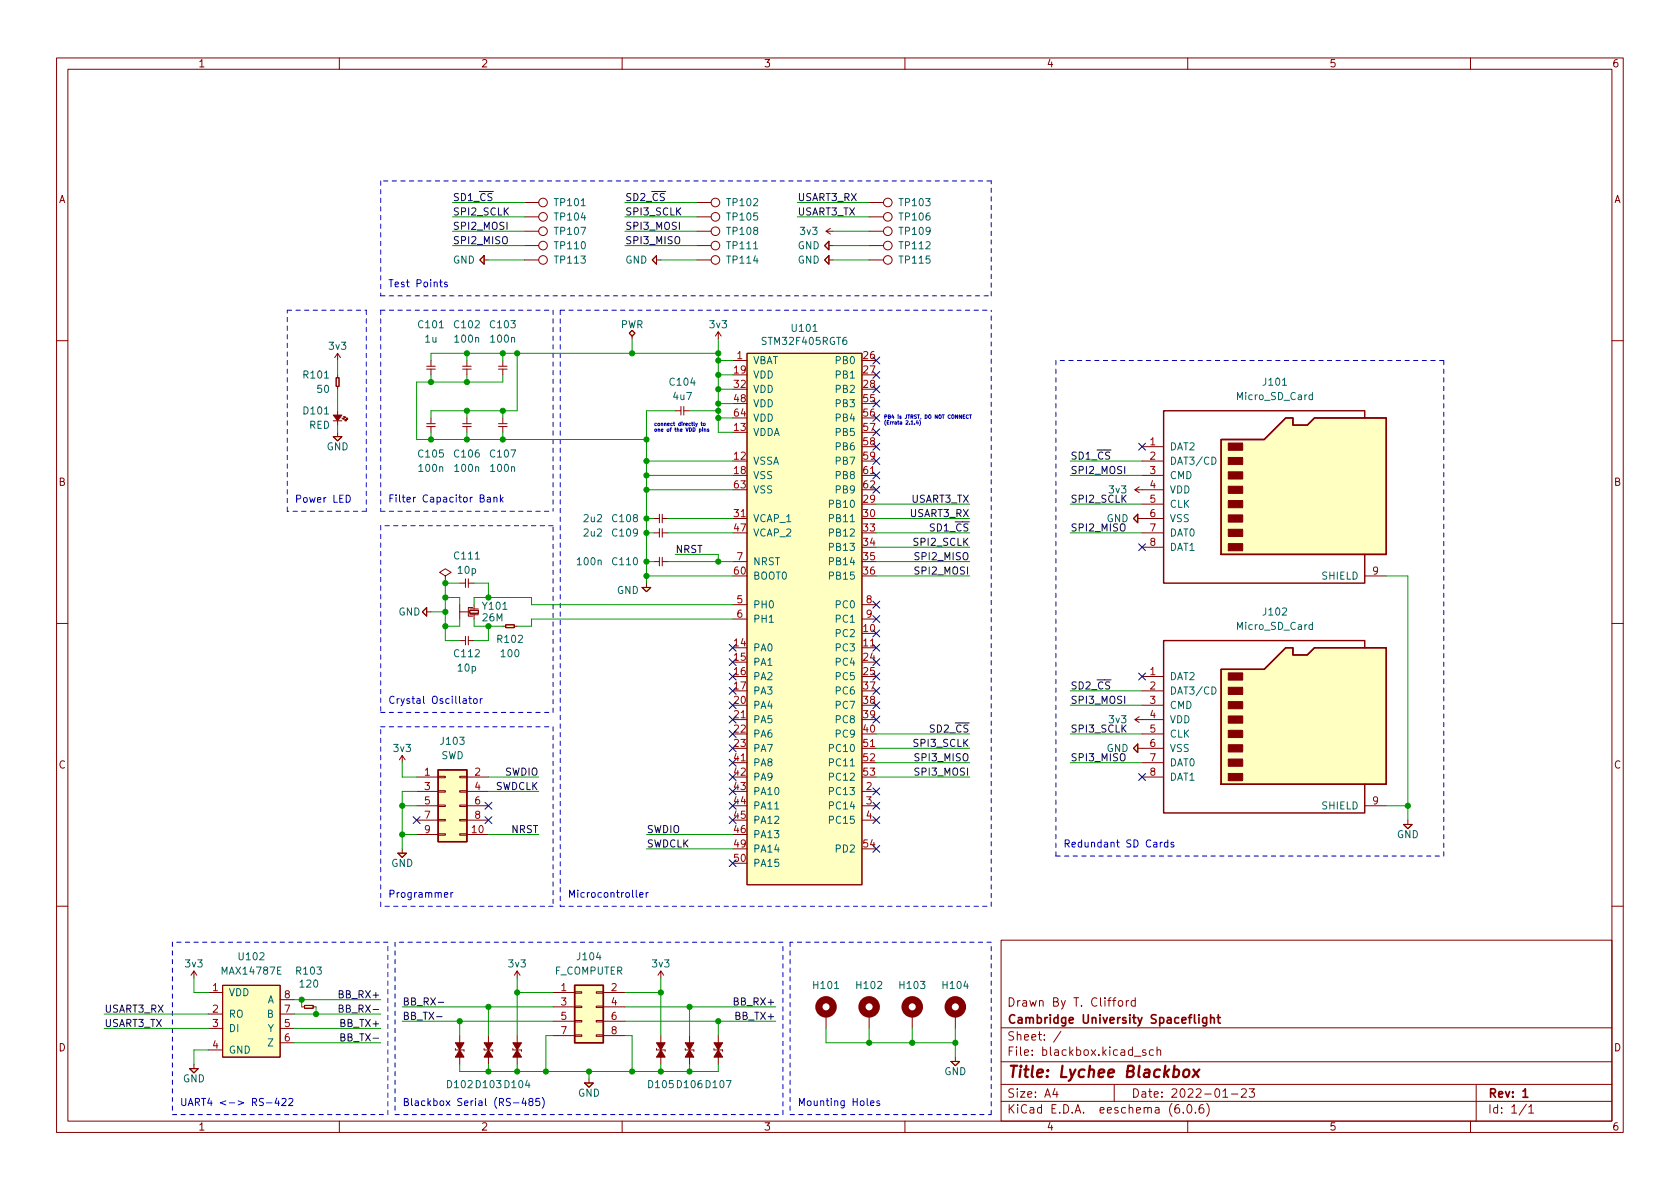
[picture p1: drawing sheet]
<svg xmlns="http://www.w3.org/2000/svg" width="297mm" height="210mm" viewBox="0 0 297 210" stroke-linecap="round" stroke-linejoin="round" font-family="sans-serif">
<g fill="none" stroke="#840000" stroke-width=".18">
<path d="M10 10.2h277v190.1h-277zM12 12.2h273v186.1h-273zM60 10.2v2M110 10.2v2M160 10.2v2M210 10.2v2M260 10.2v2M92.7 35.8h2.5M92.7 38.3h2.5M123.2 35.8h2.5M123.2 38.3h2.5M153.7 35.8h2.5"/>
<path d="M153.7 38.3h2.5M85.6 45.2v1.5l-.8-.7zM85.6 46h.8M92.7 46h2.5M92.7 40.9h2.5M92.7 43.4h2.5M111.3 58.9l.5-.5 .5 .5-.5 .5zM111.8 59.4v.5M116.1 45.2v1.5l-.8-.7zM116.1 46h.7M123.2 46h2.5M123.2 40.9h2.5"/>
<path d="M123.2 43.4h2.5M126.5 59.4l.5-.7v1.2M127 58.7l.5 .7M146.6 45.2v1.5l-.8-.7zM146.6 42.7v1.5l-.8-.8zM146.6 46h.7M146.6 43.4h.7M146.8 40.4l-.8 .5M147.3 40.9h-1.3l.8 .5M153.7 46h2.5M153.7 40.9h2.5M153.7 43.4h2.5"/>
<path d="M10 60.2h2M58.9 77.2h1.6l-.8 .8zM58.9 74.4h1.6M59.2 63.2l.5-.7v1.2M59.4 66.8h.5v1.5h-.5zM59.7 62.5l.5 .7M59.7 66.3v.5M59.7 68.3v.5M59.7 72.6v.8M59.7 74.4v.8M59.7 76.4v.8M60.5 73.9l.2 .3v-.3l.5 .5h-.2l.2-.2v.2"/>
<path d="M60.7 73.7l.3 .2v-.2l.5 .5h-.3l.3-.3v.3M75.4 75.4h1.6M75.4 74.9h1.6M75.4 65.3h1.6M75.4 64.8h1.6M76.2 63.7v1.1M76.2 65.3v1M76.2 73.9v1M76.2 75.4v1M81.8 75.4h1.5M81.8 74.9h1.5M81.8 65.3h1.5"/>
<path d="M81.8 64.8h1.5M82.5 63.7v1.1M82.5 65.3v1M82.5 73.9v1M82.5 75.4v1M88.1 75.4h1.6M88.1 74.9h1.6M88.1 65.3h1.6M88.1 64.8h1.6M88.9 63.7v1.1M88.9 65.3v1M88.9 73.9v1"/>
<path d="M88.9 75.4v1M119.4 72.6h1M120.4 71.9v1.5M120.9 71.9v1.5M120.9 72.6h1M129.5 63.7h2.6M132.1 62.5h20.3v94h-20.3zM201.9 79h3.8M285 60.2h2M115.6 94.2h1M115.6 91.7h1M115.6 99.3h1"/>
<path d="M116.6 90.9v1.6M116.6 93.5v1.5M116.6 98.5v1.6M117.1 90.9v1.6M117.1 93.5v1.5M117.1 98.5v1.6M117.1 94.2h1M117.1 91.7h1M117.1 99.3h1M129.5 91.7h2.6M129.5 99.3h2.6M152.4 84.1h2.5"/>
<path d="M201.2 90.9v1.6l-.8-.8zM201.2 91.7h4.5M201.4 86.1l-.7 .5M201.9 94.2h3.8M201.9 84.1h3.8M201.9 81.5h3.8M201.9 89.1h3.8M201.9 96.8h3.8M205.7 86.6h-5l.7 .5M10 110.2h2M75.4 107.4v1.6l-.7-.8zM75.4 108.2h.8"/>
<path d="M78.7 101.8l1.1-.6-1.1-.6-1 .6 1 .6v1.3M78.7 103.1h.1M81.3 108.2h1.5M81.3 106.9v2.6M81.3 103.1h1M81.3 113.3h1M82.3 102.4v1.5M82.3 112.5v1.5M82.8 102.4v1.5M82.8 112.5v1.5M82.8 103.1h1M82.8 113.3h1"/>
<path d="M83.1 107.9h1.5v.6h-1.5zM83.1 107.7h1.5M83.1 108.7h1.5M83.6 107.4h-.8v1.6h.8M83.8 106.9v.8M83.8 108.7v.8M88.9 110.7h.5M89.4 110.5h1.5v.5h-1.5zM90.9 110.7h.5M113.5 103.9h1.6l-.8 .7zM114.3 103.1v.8M129.5 106.9h2.6"/>
<path d="M129.5 109.5h2.6M152.4 114.5h2.5M152.4 106.9h2.5M152.4 109.5h2.5M201.9 119.6h3.8M241.3 101.8h3.8M285 110.2h2M70.6 134.4l.5-.8v1.3M71.1 133.6l.5 .8M73.7 137.4h3.8M73.7 139.9h3.8M77.5 139.8h1.2v.3h-1.2z"/>
<path d="M77.5 137.3h1.2v.2h-1.2zM81.3 139.8h1.2v.3h-1.2zM81.3 137.3h1.2v.2h-1.2zM82.5 137.4h3.9M82.5 139.9h3.9M129.5 127.2h2.6M129.5 134.9h2.6M152.4 139.9h2.5M152.4 132.3h2.5M201.2 131.6v1.5l-.8-.8zM201.2 132.3h4.5M201.4 126.7l-.7 .5"/>
<path d="M201.9 137.4h3.8M201.9 134.9h3.8M201.9 122.2h3.8M201.9 124.7h3.8M201.9 129.8h3.8M205.7 127.2h-5l.7 .6M70.4 150.9h1.5l-.8 .7zM71.1 150.1v.8M73.7 147.6h3.8M73.7 142.5h3.8M73.7 145h3.8M77.5 147.4h1.2v.3h-1.2z"/>
<path d="M77.5 144.9h1.2v.3h-1.2zM77.5 142.4h1.2v.2h-1.2zM81.3 147.4h1.2v.3h-1.2zM81.3 144.9h1.2v.3h-1.2zM81.3 142.4h1.2v.2h-1.2zM82.5 147.6h3.9M82.5 142.5h3.9M82.5 145h3.9M152.4 142.5h2.5M152.4 145h2.5M241.3 142.5h3.8M248.2 145.8h1.5l-.8 .8z"/>
<path d="M248.9 145v.8M10 160.2h2M33.8 172.5l.5-.8v1.3M34.3 171.7l.5 .8M36.8 175.5h2.6M36.8 179.3h2.6M39.4 174.2h10.1v12.7h-10.1zM49.5 179.3h2.6M49.5 176.8h2.6M53.3 178h.5M53.8 177.8h1.6v.5h-1.6zM55.4 178h.5"/>
<path d="M90.9 172.5l.5-.8v1.3M91.4 171.7l.5 .8M97.8 175.5h3.8M97.8 178h3.8M101.6 177.9h1.3v.3h-1.3zM101.6 175.4h1.3v.2h-1.3zM105.4 177.9h1.3v.3h-1.3zM105.4 175.4h1.3v.2h-1.3zM106.7 175.5h3.8M106.7 178h3.8M116.3 172.5l.5-.8v1.3M116.8 171.7l.5 .8"/>
<path d="M146 179.3v2.6M153.7 179.3v2.6M161.3 179.3v2.6M168.9 179.3v2.6M177 166.3h108v32h-108zM197.9 177l.3-.1 .3 .3v.4l-.3 .3h-.3l-.2-.3v-.4zM199.1 176.9v1M199.6 176.9l-.3 .1-.2 .2M200.7 177l-.4-.1-.3 .3v.4l.1 .3h.6M200.7 176.4v1.5M285 160.2h2M33.5 189h1.6l-.8 .7z"/>
<path d="M34.3 188.2v.8M36.8 185.7h2.6M36.8 181.9h2.6M49.5 181.9h2.6M49.5 184.4h2.6M60 198.3v2M80.5 185.4v.3h1.5v.2M81.3 183.1v1.3M81.3 186.9v1.3M85.6 185.4v.3h1.5v.2M86.4 183.1v1.3M86.4 186.9v1.3"/>
<path d="M90.7 185.4v.3h1.5v.2M91.4 183.1v1.3M91.4 186.9v1.3M97.8 180.6h3.8M97.8 183.1h3.8M101.6 183h1.3v.3h-1.3zM101.6 180.5h1.3v.2h-1.3zM103.4 191.5h1.5l-.8 .8zM104.1 190.7v.8M105.4 183h1.3v.3h-1.3zM105.4 180.5h1.3v.2h-1.3zM106.7 180.6h3.8"/>
<path d="M106.7 183.1h3.8M110 198.3v2M116.1 185.4v.3h1.5v.2M116.8 183.1v1.3M116.8 186.9v1.3M121.2 185.4v.3h1.5v.2M121.9 183.1v1.3M121.9 186.9v1.3M126.2 185.4v.3h1.6v.2M127 183.1v1.3M127 186.9v1.3M160 198.3v2"/>
<path d="M168.1 187.7h1.6l-.8 .8zM168.9 186.9v.8M177 194.8h108M177 191.8h108M177 187.8h108M177 181.8h108M186.5 192.5l-.4 1h1M186.9 193v1M187.6 182.4l-1.3 1.9M197 191.8v3M200.6 186.8h1.1M202.6 185.7l-.4-.1-.2 .2 .1 .3 .5 .1v.4h-.6"/>
<path d="M203.9 185.7l-.4-.1-.3 .3v.4l.2 .3h.5M204.6 185.8l.2-.2 .3 .1 .1 .9M204.6 185.1v1.5M208.4 195.3a.59 .59 0 0 0-.7 .7v.5l.2 .3h.4l.2-.1 .1-.5-.2-.2-.4-.1-.3 .3M209.2 196.7v.1M210 198.3v2M210.1 195.4l.1-.1a.81 .81 0 0 1 .6 .7 .81 .81 0 0 1-.3 .8h-.1a.81 .81 0 0 1-.6-.6 .81 .81 0 0 1 .3-.8zM211.4 196.7v.1M212.7 195.3a.59 .59 0 0 0-.7 .7v.5l.1 .3h.5l.2-.1 .1-.5-.2-.2-.4-.1-.3 .3M213.4 195.1a1.72 1.72 0 0 1 0 2.3M216.2 194h.9M217.7 193.5h1.2"/>
<path d="M219.5 192.7l.6-.2 .2 .2 .1 .3-1 1h1M220.9 192.5h.9l-.5 .6 .4 .1v.7l-.2 .1h-.4l-.2-.1M260 198.3v2M261 191.8v6.5M269.9 195.3l-1.3 1.9M270.3 195.8l.4-.5v1.5M270.3 196.8h.9"/>
<circle cx="96" cy="38.3" r=".76"/>
<circle cx="96" cy="35.8" r=".76"/>
<circle cx="126.5" cy="38.3" r=".76"/>
<circle cx="126.5" cy="35.8" r=".76"/>
<circle cx="157" cy="35.8" r=".76"/>
<circle cx="157" cy="38.3" r=".76"/>
<circle cx="96" cy="46" r=".76"/>
<circle cx="96" cy="40.9" r=".76"/>
<circle cx="96" cy="43.4" r=".76"/>
<circle cx="126.5" cy="46" r=".76"/>
<circle cx="126.5" cy="40.9" r=".76"/>
<circle cx="126.5" cy="43.4" r=".76"/>
<circle cx="157" cy="40.9" r=".76"/>
<circle cx="157" cy="43.4" r=".76"/>
<circle cx="157" cy="46" r=".76"/>
</g>
<path d="M213.3 179.9v1.2l-.2 .3h-.4M214.1 179.4v1.5M215.2 179.9h.6M215.4 179.4v1.3l.4 .2M213.3 180l-.4-.1-.3 .3v.4l.2 .3h.5M214.1 180.1l.2-.2 .3 .1 .1 .9M269.3 193l.4-.5v1.5M269.3 194h.8" fill="none" stroke="#840000" stroke-width=".3"/>
<path d="M209.4 189.3a.52 .52 0 0 1 .5-.2 .52 .52 0 0 1 .4 .4l-.1 .6a.55 .55 0 0 1-.5 .4 .55 .55 0 0 1-.5-.4zM211 189.1l.9 1.4M212.1 189.1l-1.3 1.4" fill="none" stroke="#840000" stroke-width=".4"/>
<g fill="#840000" stroke="#840000" stroke-width=".18">
<path d="M91.4 185.7l.8 1.2h-1.5z"/>
<path d="M90.7 184.4h1.5l-.8 1.3z"/>
<path d="M86.4 185.7l.7 1.2h-1.5z"/>
<path d="M85.6 184.4h1.5l-.7 1.3z"/>
<path d="M116.8 185.7l.8 1.2h-1.5z"/>
<path d="M116.1 184.4h1.5l-.8 1.3z"/>
<path d="M121.9 185.7l.8 1.2h-1.5z"/>
<path d="M121.2 184.4h1.5l-.8 1.3z"/>
<path d="M127 185.7l.8 1.2h-1.6z"/>
<path d="M126.2 184.4h1.6l-.8 1.3z"/>
<path d="M81.3 185.7l.7 1.2h-1.5z"/>
<path d="M80.5 184.4h1.5l-.7 1.3z"/>
<path d="M58.9 73.4h1.6l-.8 1z"/>
<path d="M217.2 136.8h2.5v1.2h-2.5z"/>
<path d="M217.2 134.2h2.5v1.3h-2.5z"/>
<path d="M217.2 131.7h2.5v1.3h-2.5z"/>
<path d="M217.2 129.2h2.5v1.2h-2.5z"/>
<path d="M217.2 126.6h2.5v1.3h-2.5z"/>
<path d="M217.2 124.1h2.5v1.2h-2.5z"/>
<path d="M217.2 121.5h2.5v1.3h-2.5z"/>
<path d="M217.2 119h2.5v1.3h-2.5z"/>
<path d="M217.2 96.1h2.5v1.3h-2.5z"/>
<path d="M217.2 93.6h2.5v1.3h-2.5z"/>
<path d="M217.2 91.1h2.5v1.2h-2.5z"/>
<path d="M217.2 88.5h2.5v1.3h-2.5z"/>
<path d="M217.2 86h2.5v1.2h-2.5z"/>
<path d="M217.2 83.4h2.5v1.3h-2.5z"/>
<path d="M217.2 80.9h2.5v1.3h-2.5z"/>
<path d="M217.2 78.4h2.5v1.2h-2.5z"/>
</g>
<g fill="#ffffc2" stroke="#ffffc2" stroke-width=".18">
<path d="M85.6 45.2v1.5l-.8-.7z"/>
<path d="M101.6 174.2h5.1v10.2h-5.1z"/>
<path d="M103.4 191.5h1.5l-.8 .8z"/>
<path d="M53.8 177.8h1.6v.5h-1.6z"/>
<path d="M77.5 136.1h5v12.7h-5z"/>
<path d="M75.4 107.4v1.6l-.7-.8z"/>
<path d="M201.2 131.6v1.5l-.8-.8z"/>
<path d="M33.5 189h1.6l-.8 .7z"/>
<path d="M39.4 174.2h10.1v12.7h-10.1z"/>
<path d="M146.6 45.2v1.5l-.8-.7z"/>
<path d="M146.6 42.7v1.5l-.8-.8z"/>
<path d="M132.1 62.5h20.3v94h-20.3z"/>
<path d="M89.4 110.5h1.5v.5h-1.5z"/>
<path d="M70.4 150.9h1.5l-.8 .7z"/>
<path d="M111.3 58.9l.5-.5 .5 .5-.5 .5z"/>
<path d="M116.1 45.2v1.5l-.8-.7z"/>
<path d="M113.5 103.9h1.6l-.8 .7z"/>
<path d="M168.1 187.7h1.6l-.8 .8z"/>
<path d="M59.4 66.8h.5v1.5h-.5z"/>
<path d="M83.1 107.9h1.5v.6h-1.5z"/>
<path d="M201.2 90.9v1.6l-.8-.8z"/>
<path d="M215.9 118.4h7.6l3.8-3.9h1.3v1.3h2.5l1.3-1.3h12.7v24.2h-29.2z"/>
<path d="M248.2 145.8h1.5l-.8 .8z"/>
<path d="M215.9 77.7h7.6l3.8-3.8h1.3v1.3h2.5l1.3-1.3h12.7v24.1h-29.2z"/>
<path d="M58.9 77.2h1.6l-.8 .8z"/>
</g>
<path d="M215.9 77.7h7.6l3.8-3.8h1.3v1.3h2.5l1.3-1.3h12.7v24.1h-29.2zM241.3 73.9v-1.3h-35.6v30.5h35.6v-5.1M215.9 118.4h7.6l3.8-3.9h1.3v1.3h2.5l1.3-1.3h12.7v24.2h-29.2zM241.3 114.5v-1.2h-35.6v30.5h35.6v-5.1M77.5 136.1h5v12.7h-5zM101.6 174.2h5.1v10.2h-5.1z" fill="none" stroke="#840000" stroke-width=".25"/>
<g fill="none" stroke="#840000" stroke-width="1.3">
<circle cx="146" cy="178" r="1.27"/>
<circle cx="153.7" cy="178" r="1.27"/>
<circle cx="161.3" cy="178" r="1.27"/>
<circle cx="168.9" cy="178" r="1.27"/>
</g>
<path d="M232 69.9l-.3-.1-.3 .3 .2 .5h.4M232 69.4v1.3M214.3 80.8a.64 .64 0 0 1 .7 .7 .64 .64 0 0 1-.7 .6zM232 110.5h-.3l-.3 .2 .2 .6h.4M232 110v1.3M214.3 121.5a.64 .64 0 0 1 .7 .6 .64 .64 0 0 1-.7 .6zM137 143.1h.7" fill="none" stroke="#006464" stroke-width=".18"/>
<path d="M60 178.3h.5l.1-.2v-.3l-.6-.1v1.3h.5l.1-.1 .1-.3-.3-.3M77.2 179.8h1M77.5 177.2h1M60.3 183.4h.5l.1-.2v-.3l-.6-.1v1.3h.5l.1-.1 .1-.3-.3-.3" fill="none" stroke="#0f0f0f" stroke-width=".18"/>
<g fill="none" stroke="#0000c2" stroke-width=".18">
<path d="M77.7 49.9h.5M77.9 49.5v1l.3 .2M79.1 49.9h-.3l-.2 .2v.1l.5 .2v.3h-.5M123 74.8l.1 .5M123.3 74.8l-.3 .7M123.7 75.9l.3 .1-.1 .3h-.2M123.9 74.8h.3M124 74.6v.6l.2 .1M124.2 75.7h.1M124.2 75.9v.4M124.4 74.9l.3 .1-.1 .3-.2-.2zM124.5 75.9h.3v.4"/>
<path d="M124.5 75.9v.4M125.3 75.9l-.2 .1 .2 .1v.2h-.2M161.7 75h.1M162.2 74.4l-.2 .4h.4M162.3 74.6v.4M162.6 74.3l.2 .4-.2 .6M171.2 73.4a.28 .28 0 0 0-.4 .3 .28 .28 0 0 0 .4 .2M171.4 73.4h.4M171.6 73.4v.6M61.2 87.6a.64 .64 0 0 1 .7 .6 .64 .64 0 0 1-.7 .6zM86.2 88h.5v.8M86.7 88.2l-.4 .1-.2 .2 .2 .3 .4-.1"/>
<path d="M87.3 88.1l.2-.2 .3 .1 .1 .8M87.3 87.9v.9M88.5 87.5v1.3M88.6 88.3l.4 .5M89 87.9l-.5 .5M82.9 123.5h.5M83 123.1v1.1l.4 .2M83.8 123.6l.3-.1 .3 .3v.3l-.3 .3-.3-.1-.1-.2zM84.9 123.5v.9M85.3 123.5l-.4 .3M78.6 158.3l.6-.2-.1-.2-.3-.1-.2 .2v.6h.5M79.7 157.8v.9"/>
<path d="M80.1 157.8l-.4 .3M112.5 157.4v1.1l.2 .2M113.1 158.3l.6-.2v-.2l-.4-.1-.2 .2 .1 .6h.5M114.3 157.8v.9M114.6 157.8l-.3 .3M205.5 148.9l-.3 .3M206.5 149l-.4-.1-.2 .3 .1 .5h.5M206.5 148.5v1.3M207.5 149l-.3-.1-.2 .2 .1 .2 .4 .1v.3h-.5M47.1 195h1M48.9 194.2l-.3 .9h.8M49.2 194.7v.8"/>
<path d="M49.8 194.4l.5-.2 .3 .4-.8 .9h.8M51.1 194.4l.4-.2 .3 .4-.8 .9h.8M90.8 195h1M92.6 194.2l-.3 .9h.8M92.9 194.7v.8M93.8 194.8l-.3-.3 .1-.1 .2-.2 .3 .1 .1 .2v.2l-.6 .1-.1 .2v.3l.3 .2h.2l.2-.2v-.4l-.2-.1M95.4 194.2h-.6l-.1 .6 .2-.1 .4 .1 .1 .2v.4l-.2 .1-.5-.1M95.9 194.1a1.46 1.46 0 0 1 0 1.9M153.9 195.1l.6-.1v-.3h-.4l-.2 .1 .1 .6h.5M155.5 194.7h-.3l-.2 .1 .1 .2 .4 .1v.3h-.5"/>
</g>
<g fill="none" stroke="#0000c2" stroke-width=".18" stroke-dasharray=".8 .8">
<path d="M67.3 32v20.3M175.3 32h-108M50.8 54.9h14M64.8 54.9v35.5M67.3 54.9h30.5M67.3 54.9v35.5M67.3 52.3h108M97.8 54.9v35.5M99.1 54.9h76.2M99.1 54.9v105.4M175.3 52.3v-20.3M186.7 63.7v87.7"/>
<path d="M255.3 63.7h-68.6M50.8 90.4v-35.5M64.8 90.4h-14M67.3 90.4h30.5M67.3 93v33M97.8 93h-30.5M67.3 128.5h30.5M67.3 126h30.5M97.8 128.5v31.8M97.8 126v-33M186.7 151.4h68.6M255.3 151.4v-87.7"/>
<path d="M30.5 166.6v30.5M67.3 160.3v-31.8M68.6 166.6h-38.1M69.8 166.6v30.5M97.8 160.3h-30.5M99.1 160.3h76.2M138.4 166.6h-68.6M139.7 166.6v30.5M175.3 166.6h-35.6M175.3 160.3v-105.4M30.5 197.1h38.1M68.6 197.1v-30.5"/>
<path d="M69.8 197.1h68.6M138.4 197.1v-30.5M139.7 197.1h35.6M175.3 197.1v-30.5"/>
</g>
<g fill="none" stroke="#009600" stroke-width=".18">
<path d="M80 38.3h12.7M80 35.8h12.7M110.5 38.3h12.7M110.5 35.8h12.7M141 38.3h12.7M141 35.8h12.7M80 43.4h12.7M80 40.9h12.7M86.4 46h6.3M110.5 43.4h12.7M110.5 40.9h12.7M111.8 59.9v2.6"/>
<path d="M116.8 46h6.4M127 59.9v16.5h2.5M147.3 43.4h6.4M147.3 46h6.4M147.3 40.9h6.4M59.7 63.7v2.6M59.7 68.8v3.8M59.7 75.2v1.2M76.2 66.3v1.3M76.2 76.4v1.3M82.5 62.5v1.2M82.5 66.3v1.3"/>
<path d="M82.5 72.6v1.3M82.5 76.4v1.3M88.9 62.5v1.2M88.9 66.3v1.3h-15.2v10.1h40.6M88.9 72.6v1.3M88.9 76.4v1.3M91.4 62.5v10.1h-15.2v1.3M119.4 72.6h-5.1v30.5M121.9 72.6h5.1M127 62.5h-50.8v1.2M127 73.9h2.5M127 63.7h2.5"/>
<path d="M127 71.4h2.5M127 66.3h2.5M127 68.8h2.5M114.3 94.2h1.3M114.3 84.1h15.2M114.3 91.7h1.3M114.3 81.5h15.2M114.3 99.3h1.3M114.3 86.6h15.2M118.1 94.2h11.4M118.1 91.7h11.4M118.1 99.3h11.4"/>
<path d="M119.4 98h7.6v1.3M154.9 94.2h16.5M154.9 89.1h16.5M154.9 91.7h16.5M154.9 99.3h16.5M154.9 96.8h16.5M189.2 94.2h12.7M189.2 89.1h12.7M189.2 84.1h12.7M189.2 81.5h12.7M76.2 108.2h2.5M78.7 105.7h2.6v1.2"/>
<path d="M81.3 109.5v1.2h-2.6M81.3 103.1h-2.6v10.2h2.6M83.8 103.1h2.6v2.6M83.8 106.9v-1.2h10.2v1.2h35.5M83.8 109.5v1.2h5.1M86.4 110.7v2.6h-2.6M114.3 101.8h15.2M129.5 109.5h-35.5v1.2h-2.6M154.9 101.8h16.5M245.1 101.8h3.8v43.2M71.1 134.9v2.5h2.6M73.7 139.9h-2.6v10.2"/>
<path d="M86.4 139.9h8.8M86.4 137.4h8.8M154.9 134.9h16.5M154.9 129.8h16.5M154.9 132.3h16.5M154.9 137.4h16.5M189.2 134.9h12.7M189.2 129.8h12.7M189.2 122.2h12.7M189.2 124.7h12.7M71.1 142.5h2.6M71.1 147.6h2.6"/>
<path d="M86.4 147.6h8.8M114.3 150.1h15.2M114.3 147.6h15.2M245.1 142.5h3.8M18.4 179.3h18.4M34.3 173v2.5h2.5M52.1 179.3h15.2M52.1 176.8h15.2M53.3 176.8v1.2M55.9 178v1.3M71.1 178h26.7M86.4 178v5.1"/>
<path d="M91.4 175.5h6.4M91.4 173v10.1M110.5 175.5h6.3M110.5 178h26.7M116.8 173v10.1M121.9 178v5.1M18.4 181.9h18.4M36.8 185.7h-2.5v2.5M52.1 181.9h15.2M52.1 184.4h15.2M71.1 180.6h26.7M81.3 180.6v2.5"/>
<path d="M81.3 188.2v1.3h45.7v-1.3M86.4 188.2v1.3M91.4 188.2v1.3M97.8 183.1h-1.3v6.4M104.1 189.5v1.2M110.5 180.6h26.7M110.5 183.1h1.3v6.4M116.8 188.2v1.3M121.9 188.2v1.3M127 180.6v2.5M146 181.9v2.5h22.9M153.7 181.9v2.5"/>
<path d="M161.3 181.9v2.5M168.9 181.9v5"/>
</g>
<g fill="none" stroke="#000084" stroke-width=".18">
<path d="M154.3 78.4l1.2 1.2M154.3 75.8l1.2 1.3M154.3 63.1l1.2 1.3M154.3 73.3l1.2 1.2M154.3 65.7l1.2 1.2M154.3 70.8l1.2 1.2M154.3 68.2l1.2 1.2M155.5 73.3l-1.2 1.2M155.5 78.4l-1.2 1.2M155.5 75.8l-1.2 1.3M155.5 63.1l-1.2 1.3M155.5 65.7l-1.2 1.2"/>
<path d="M155.5 70.8l-1.2 1.2M155.5 68.2l-1.2 1.2M201.3 78.4l1.2 1.2M202.5 78.4l-1.2 1.2M154.3 83.5l1.2 1.2M154.3 86l1.2 1.2M154.3 80.9l1.2 1.2M155.5 83.5l-1.2 1.2M155.5 86l-1.2 1.2M155.5 80.9l-1.2 1.2M201.3 96.2l1.2 1.2M202.5 96.2l-1.2 1.2"/>
<path d="M128.9 113.9l1.2 1.3M128.9 116.5l1.2 1.2M128.9 119l1.2 1.2M130.1 113.9l-1.2 1.3M130.1 116.5l-1.2 1.2M130.1 119l-1.2 1.2M154.3 106.3l1.2 1.2M154.3 108.9l1.2 1.2M154.3 119l1.2 1.2M154.3 116.5l1.2 1.2M154.3 111.4l1.2 1.2M154.3 113.9l1.2 1.3"/>
<path d="M155.5 116.5l-1.2 1.2M155.5 119l-1.2 1.2M155.5 106.3l-1.2 1.2M155.5 108.9l-1.2 1.2M155.5 111.4l-1.2 1.2M155.5 113.9l-1.2 1.3M201.3 119l1.2 1.2M202.5 119l-1.2 1.2M128.9 121.6l1.2 1.2M128.9 131.7l1.2 1.2M128.9 139.3l1.2 1.3M128.9 136.8l1.2 1.2"/>
<path d="M128.9 124.1l1.2 1.2M128.9 126.6l1.2 1.3M128.9 129.2l1.2 1.2M128.9 134.3l1.2 1.2M130.1 131.7l-1.2 1.2M130.1 134.3l-1.2 1.2M130.1 139.3l-1.2 1.3M130.1 121.6l-1.2 1.2M130.1 136.8l-1.2 1.2M130.1 124.1l-1.2 1.2M130.1 126.6l-1.2 1.3M130.1 129.2l-1.2 1.2"/>
<path d="M154.3 124.1l1.2 1.2M154.3 139.3l1.2 1.3M154.3 121.6l1.2 1.2M154.3 126.6l1.2 1.3M155.5 126.6l-1.2 1.3M155.5 124.1l-1.2 1.2M155.5 139.3l-1.2 1.3M155.5 121.6l-1.2 1.2M201.3 136.8l1.2 1.2M202.5 136.8l-1.2 1.2M73.1 144.4l1.2 1.2M74.3 144.4l-1.2 1.2"/>
<path d="M85.8 144.4l1.2 1.2M85.8 141.9l1.2 1.2M87 144.4l-1.2 1.2M87 141.9l-1.2 1.2M128.9 141.9l1.2 1.2M128.9 144.4l1.2 1.2M128.9 152l1.2 1.3M130.1 141.9l-1.2 1.2M130.1 144.4l-1.2 1.2M130.1 152l-1.2 1.3M154.3 149.5l1.2 1.2M154.3 141.9l1.2 1.2"/>
<path d="M154.3 144.4l1.2 1.2M155.5 149.5l-1.2 1.2M155.5 141.9l-1.2 1.2M155.5 144.4l-1.2 1.2"/>
</g>
<g fill="#009600" stroke="#009600" stroke-width=".18">
<circle cx="55.9" cy="179.3" r=".46"/>
<circle cx="71.1" cy="142.5" r=".46"/>
<circle cx="88.9" cy="77.7" r=".46"/>
<circle cx="78.7" cy="105.7" r=".46"/>
<circle cx="78.7" cy="103.1" r=".46"/>
<circle cx="78.7" cy="108.2" r=".46"/>
<circle cx="78.7" cy="110.7" r=".46"/>
<circle cx="86.4" cy="110.7" r=".46"/>
<circle cx="82.5" cy="62.5" r=".46"/>
<circle cx="104.1" cy="189.5" r=".46"/>
<circle cx="111.8" cy="189.5" r=".46"/>
<circle cx="116.8" cy="189.5" r=".46"/>
<circle cx="116.8" cy="175.5" r=".46"/>
<circle cx="96.5" cy="189.5" r=".46"/>
<circle cx="71.1" cy="147.6" r=".46"/>
<circle cx="53.3" cy="176.8" r=".46"/>
<circle cx="86.4" cy="178" r=".46"/>
<circle cx="81.3" cy="180.6" r=".46"/>
<circle cx="91.4" cy="175.5" r=".46"/>
<circle cx="86.4" cy="189.5" r=".46"/>
<circle cx="91.4" cy="189.5" r=".46"/>
<circle cx="76.2" cy="77.7" r=".46"/>
<circle cx="91.4" cy="62.5" r=".46"/>
<circle cx="88.9" cy="72.6" r=".46"/>
<circle cx="88.9" cy="62.5" r=".46"/>
<circle cx="82.5" cy="67.6" r=".46"/>
<circle cx="76.2" cy="67.6" r=".46"/>
<circle cx="86.4" cy="105.7" r=".46"/>
<circle cx="82.5" cy="77.7" r=".46"/>
<circle cx="82.5" cy="72.6" r=".46"/>
<circle cx="121.9" cy="189.5" r=".46"/>
<circle cx="127" cy="180.6" r=".46"/>
<circle cx="121.9" cy="178" r=".46"/>
<circle cx="168.9" cy="184.4" r=".46"/>
<circle cx="161.3" cy="184.4" r=".46"/>
<circle cx="153.7" cy="184.4" r=".46"/>
<circle cx="114.3" cy="77.7" r=".46"/>
<circle cx="127" cy="73.9" r=".46"/>
<circle cx="114.3" cy="94.2" r=".46"/>
<circle cx="114.3" cy="84.1" r=".46"/>
<circle cx="114.3" cy="86.6" r=".46"/>
<circle cx="114.3" cy="91.7" r=".46"/>
<circle cx="114.3" cy="81.5" r=".46"/>
<circle cx="127" cy="72.6" r=".46"/>
<circle cx="114.3" cy="101.8" r=".46"/>
<circle cx="114.3" cy="99.3" r=".46"/>
<circle cx="127" cy="99.3" r=".46"/>
<circle cx="127" cy="71.4" r=".46"/>
<circle cx="111.8" cy="62.5" r=".46"/>
<circle cx="127" cy="62.5" r=".46"/>
<circle cx="127" cy="63.7" r=".46"/>
<circle cx="127" cy="66.3" r=".46"/>
<circle cx="127" cy="68.8" r=".46"/>
<circle cx="248.9" cy="142.5" r=".46"/>
</g>
<text font-size="2.8" fill="#840000" x="178" y="190.6">Title: Lychee Blackbox</text>
<g font-size="2.1" fill="#840000">
<text x="178" y="178">Drawn By T. Clifford</text>
<text x="178" y="184">Sheet: /</text>
<text x="178" y="181">Cambridge University Spaceflight</text>
<text x="178" y="186.7">File: blackbox.kicad_sch</text>
<text x="178" y="196.9">KiCad E.D.A. eeschema (6.0.6)</text>
<text x="178" y="194.1">Size: A4</text>
<text x="200" y="194.1">Date: 2022-01-23</text>
<text x="263" y="194.1">Rev: 1</text>
<text x="263" y="196.9">Id: 1/1</text>
</g>
<g font-size="1.8" fill="#840000">
<text x="35" y="11.9">1</text>
<text x="85" y="11.9">2</text>
<text x="135" y="11.9">3</text>
<text x="185" y="11.9">4</text>
<text x="235" y="11.9">5</text>
<text x="285" y="11.9">6</text>
<text x="10.3" y="35.9">A</text>
<text x="285.3" y="35.9">A</text>
<text x="10.3" y="85.9">B</text>
<text x="285.3" y="85.9">B</text>
<text x="10.3" y="135.9">C</text>
<text x="285.3" y="135.9">C</text>
<text x="10.3" y="185.9">D</text>
<text x="285.3" y="185.9">D</text>
<text x="35" y="199.9">1</text>
<text x="85" y="199.9">2</text>
<text x="135" y="199.9">3</text>
<text x="185" y="199.9">4</text>
<text x="235" y="199.9">5</text>
<text x="285" y="199.9">6</text>
</g>
<g font-size="1.8" fill="#0f0f0f">
<text x="80" y="35.5">SD1_~{CS}</text>
<text x="110.5" y="35.5">SD2_~{CS}</text>
<text x="141" y="35.5">USART3_RX</text>
<text x="80" y="40.6">SPI2_MOSI</text>
<text x="80" y="38.1">SPI2_SCLK</text>
<text x="110.5" y="40.6">SPI3_MOSI</text>
<text x="110.5" y="38.1">SPI3_SCLK</text>
<text x="141" y="38.1">USART3_TX</text>
<text x="80" y="43.2">SPI2_MISO</text>
<text x="110.5" y="43.2">SPI3_MISO</text>
<text x="189.2" y="81.3">SD1_~{CS}</text>
<text x="189.2" y="83.8">SPI2_MOSI</text>
<text x="161.1" y="88.9">USART3_TX</text>
<text x="189.2" y="88.9">SPI2_SCLK</text>
<text x="160.9" y="91.4">USART3_RX</text>
<text x="163.2" y="94">SD1_~{CS}</text>
<text x="189.2" y="94">SPI2_MISO</text>
<text x="119.4" y="97.8">NRST</text>
<text x="161.8" y="96.5">SPI2_SCLK</text>
<text x="162.1" y="99">SPI2_MISO</text>
<text x="162.1" y="101.6">SPI2_MOSI</text>
<text x="189.2" y="121.9">SD2_~{CS}</text>
<text x="189.2" y="124.4">SPI3_MOSI</text>
<text x="163.2" y="129.5">SD2_~{CS}</text>
<text x="189.2" y="129.5">SPI3_SCLK</text>
<text x="89.3" y="137.1">SWDIO</text>
<text x="161.8" y="132.1">SPI3_SCLK</text>
<text x="162.1" y="137.1">SPI3_MOSI</text>
<text x="162.1" y="134.6">SPI3_MISO</text>
<text x="189.2" y="134.6">SPI3_MISO</text>
<text x="87.5" y="139.7">SWDCLK</text>
<text x="90.4" y="147.3">NRST</text>
<text x="114.3" y="149.8">SWDCLK</text>
<text x="114.3" y="147.3">SWDIO</text>
<text x="18.4" y="179.1">USART3_RX</text>
<text x="60.3" y="176.5">BB_RX+</text>
<text x="60.7" y="179.1">BB_RX-</text>
<text x="71.1" y="177.8">BB_RX-</text>
<text x="130.1" y="177.8">BB_RX+</text>
<text x="18.4" y="181.6">USART3_TX</text>
<text x="60.5" y="181.6">BB_TX+</text>
<text x="60.9" y="184.1">BB_TX-</text>
<text x="71.1" y="180.3">BB_TX-</text>
<text x="130.3" y="180.3">BB_TX+</text>
</g>
<g font-size="1.8" fill="#006464">
<text x="98.2" y="39">TP104</text>
<text x="98.2" y="41.5">TP107</text>
<text x="98.2" y="36.4">TP101</text>
<text x="128.7" y="41.5">TP108</text>
<text x="128.7" y="39">TP105</text>
<text x="128.7" y="36.4">TP102</text>
<text x="141.5" y="41.5">3v3</text>
<text x="159.2" y="36.4">TP103</text>
<text x="159.2" y="41.5">TP109</text>
<text x="159.2" y="39">TP106</text>
<text x="80.1" y="46.6">GND</text>
<text x="98.2" y="46.6">TP113</text>
<text x="98.2" y="44.1">TP110</text>
<text x="110.5" y="46.6">GND</text>
<text x="128.7" y="44.1">TP111</text>
<text x="128.7" y="46.6">TP114</text>
<text x="141" y="46.6">GND</text>
<text x="141" y="44.1">GND</text>
<text x="159.2" y="44.1">TP112</text>
<text x="159.2" y="46.6">TP115</text>
<text x="74.1" y="58">C101</text>
<text x="80.4" y="58">C102</text>
<text x="86.8" y="58">C103</text>
<text x="109.7" y="58">PWR</text>
<text x="125.5" y="58">3v3</text>
<text x="140.1" y="58.7">U101</text>
<text x="58.2" y="61.8">3v3</text>
<text x="75.2" y="60.6">1u</text>
<text x="80.5" y="60.6">100n</text>
<text x="86.9" y="60.6">100n</text>
<text x="133.1" y="64.4">VBAT</text>
<text x="135" y="61">STM32F405RGT6</text>
<text x="147.9" y="64.4">PB0</text>
<text x="53.8" y="66.9">R101</text>
<text x="56.1" y="69.5">50</text>
<text x="118.5" y="68.2">C104</text>
<text x="119.1" y="70.7">4u7</text>
<text x="133.1" y="66.9">VDD</text>
<text x="133.1" y="69.5">VDD</text>
<text x="147.9" y="66.9">PB1</text>
<text x="147.9" y="69.5">PB2</text>
<text x="218.8" y="70.7">Micro_SD_Card</text>
<text x="223.5" y="68.2">J101</text>
<text x="53.8" y="73.3">D101</text>
<text x="54.6" y="75.8">RED</text>
<text x="133.1" y="77.1">VDDA</text>
<text x="133.1" y="72">VDD</text>
<text x="133.1" y="74.5">VDD</text>
<text x="147.9" y="72">PB3</text>
<text x="147.9" y="74.5">PB4</text>
<text x="147.9" y="77.1">PB5</text>
<text x="57.7" y="79.6">GND</text>
<text x="74.1" y="80.9">C105</text>
<text x="74.2" y="83.4">100n</text>
<text x="80.4" y="80.9">C106</text>
<text x="80.5" y="83.4">100n</text>
<text x="86.8" y="80.9">C107</text>
<text x="86.9" y="83.4">100n</text>
<text x="133.1" y="82.2">VSSA</text>
<text x="147.9" y="79.6">PB6</text>
<text x="147.9" y="82.2">PB7</text>
<text x="206.8" y="79.6">DAT2</text>
<text x="206.8" y="82.2">DAT3/CD</text>
<text x="133.1" y="84.7">VSS</text>
<text x="133.1" y="87.2">VSS</text>
<text x="147" y="89.8">PB10</text>
<text x="147.9" y="84.7">PB8</text>
<text x="147.9" y="87.2">PB9</text>
<text x="196.1" y="87.2">3v3</text>
<text x="206.8" y="84.7">CMD</text>
<text x="206.8" y="87.2">VDD</text>
<text x="206.8" y="89.8">CLK</text>
<text x="103.3" y="94.9">2u2</text>
<text x="103.3" y="92.3">2u2</text>
<text x="108.4" y="94.9">C109</text>
<text x="108.4" y="92.3">C108</text>
<text x="133.1" y="92.3">VCAP_1</text>
<text x="133.1" y="94.9">VCAP_2</text>
<text x="147" y="92.3">PB11</text>
<text x="147" y="94.9">PB12</text>
<text x="195.6" y="92.3">GND</text>
<text x="206.8" y="92.3">VSS</text>
<text x="206.8" y="94.9">DAT0</text>
<text x="80.4" y="98.9">C111</text>
<text x="81" y="101.5">10p</text>
<text x="102.2" y="99.9">100n</text>
<text x="108.4" y="99.9">C110</text>
<text x="133.1" y="99.9">NRST</text>
<text x="147" y="97.4">PB13</text>
<text x="147" y="99.9">PB14</text>
<text x="206.8" y="97.4">DAT1</text>
<text x="85.5" y="107.8">Y101</text>
<text x="109.1" y="105">GND</text>
<text x="133.1" y="107.6">PH0</text>
<text x="133.1" y="102.5">BOOT0</text>
<text x="147" y="102.5">PB15</text>
<text x="147.9" y="107.6">PC0</text>
<text x="233.8" y="102.5">SHIELD</text>
<text x="70.4" y="108.8">GND</text>
<text x="85.4" y="109.9">26M</text>
<text x="88.1" y="113.7">R102</text>
<text x="133.1" y="110.1">PH1</text>
<text x="147.9" y="112.6">PC2</text>
<text x="147.9" y="110.1">PC1</text>
<text x="218.8" y="111.4">Micro_SD_Card</text>
<text x="223.5" y="108.8">J102</text>
<text x="80.4" y="116.2">C112</text>
<text x="81" y="118.7">10p</text>
<text x="88.7" y="116.2">100</text>
<text x="133.1" y="115.2">PA0</text>
<text x="133.1" y="117.7">PA1</text>
<text x="147.9" y="115.2">PC3</text>
<text x="147.9" y="117.7">PC4</text>
<text x="133.1" y="120.3">PA2</text>
<text x="133.1" y="122.8">PA3</text>
<text x="133.1" y="125.3">PA4</text>
<text x="147.9" y="120.3">PC5</text>
<text x="147.9" y="122.8">PC6</text>
<text x="147.9" y="125.3">PC7</text>
<text x="206.8" y="120.3">DAT2</text>
<text x="206.8" y="122.8">DAT3/CD</text>
<text x="206.8" y="125.3">CMD</text>
<text x="78" y="131.7">J103</text>
<text x="133.1" y="127.9">PA5</text>
<text x="133.1" y="130.4">PA6</text>
<text x="147.9" y="127.9">PC8</text>
<text x="147.9" y="130.4">PC9</text>
<text x="196.1" y="127.9">3v3</text>
<text x="206.8" y="127.9">VDD</text>
<text x="206.8" y="130.4">CLK</text>
<text x="69.6" y="133">3v3</text>
<text x="77.9" y="134.2">SWD</text>
<text x="133.1" y="133">PA7</text>
<text x="133.1" y="135.5">PA8</text>
<text x="147" y="133">PC10</text>
<text x="147" y="135.5">PC11</text>
<text x="195.6" y="133">GND</text>
<text x="206.8" y="133">VSS</text>
<text x="206.8" y="135.5">DAT0</text>
<text x="133.1" y="138">PA9</text>
<text x="133.1" y="140.6">PA10</text>
<text x="133.1" y="143.1">PA11</text>
<text x="147" y="140.6">PC13</text>
<text x="147" y="143.1">PC14</text>
<text x="147" y="138">PC12</text>
<text x="206.8" y="138">DAT1</text>
<text x="233.8" y="143.1">SHIELD</text>
<text x="133.1" y="145.7">PA12</text>
<text x="133.1" y="148.2">PA13</text>
<text x="147" y="145.7">PC15</text>
<text x="247" y="148.2">GND</text>
<text x="69.2" y="153.3">GND</text>
<text x="133.1" y="150.7">PA14</text>
<text x="133.1" y="153.3">PA15</text>
<text x="147.9" y="150.7">PD2</text>
<text x="32.8" y="171.1">3v3</text>
<text x="39.4" y="172.3">MAX14787E</text>
<text x="42.3" y="169.8">U102</text>
<text x="52.5" y="172.3">R103</text>
<text x="90" y="171.1">3v3</text>
<text x="98" y="172.3">F_COMPUTER</text>
<text x="102.2" y="169.8">J104</text>
<text x="115.4" y="171.1">3v3</text>
<text x="40.4" y="176.1">VDD</text>
<text x="40.4" y="180">RO</text>
<text x="47.2" y="180">B</text>
<text x="47.2" y="177.4">A</text>
<text x="53.1" y="174.6">120</text>
<text x="143.9" y="174.9">H101</text>
<text x="151.6" y="174.9">H102</text>
<text x="159.2" y="174.9">H103</text>
<text x="166.8" y="174.9">H104</text>
<text x="40.4" y="182.5">DI</text>
<text x="47.3" y="182.5">Y</text>
<text x="47.4" y="185">Z</text>
<text x="32.3" y="191.4">GND</text>
<text x="40.4" y="186.3">GND</text>
<text x="166.9" y="190.1">GND</text>
<text x="79.2" y="192.4">D102 D103 D104</text>
<text x="102.2" y="193.9">GND</text>
<text x="114.7" y="192.4">D105 D106 D107</text>
</g>
<g font-size="1.8" fill="#0000c2">
<text x="68.6" y="50.8">Test Points</text>
<text x="52.1" y="88.9">Power LED</text>
<text x="68.6" y="88.8">Filter Capacitor Bank</text>
<text x="68.6" y="124.4">Crystal Oscillator</text>
<text x="188" y="149.8">Redundant SD Cards</text>
<text x="68.6" y="158.7">Programmer</text>
<text x="100.3" y="158.7">Microcontroller</text>
<text x="31.7" y="195.6">UART4 &lt;-&gt; RS-422</text>
<text x="71.1" y="195.6">Blackbox Serial (RS-485)</text>
<text x="141" y="195.6">Mounting Holes</text>
</g>
<g font-size="1.8" fill="#a90000">
<text x="130.3" y="63.5">1</text>
<text x="152.7" y="63.5">26</text>
<text x="129.8" y="66">19</text>
<text x="129.8" y="68.6">32</text>
<text x="129.8" y="71.1">48</text>
<text x="152.7" y="66">27</text>
<text x="152.7" y="68.6">28</text>
<text x="152.7" y="71.1">55</text>
<text x="129.8" y="76.2">13</text>
<text x="129.8" y="73.7">64</text>
<text x="152.7" y="73.7">56</text>
<text x="152.7" y="76.2">57</text>
<text x="129.8" y="81.3">12</text>
<text x="129.8" y="83.8">18</text>
<text x="152.7" y="78.7">58</text>
<text x="152.7" y="81.3">59</text>
<text x="152.7" y="83.8">61</text>
<text x="203.3" y="78.7">1</text>
<text x="203.3" y="81.3">2</text>
<text x="203.3" y="83.8">3</text>
<text x="129.8" y="86.4">63</text>
<text x="152.7" y="88.9">29</text>
<text x="152.7" y="86.4">62</text>
<text x="203.3" y="86.4">4</text>
<text x="203.3" y="88.9">5</text>
<text x="129.8" y="91.4">31</text>
<text x="129.8" y="94">47</text>
<text x="152.7" y="91.4">30</text>
<text x="152.7" y="94">33</text>
<text x="203.3" y="91.4">6</text>
<text x="203.3" y="94">7</text>
<text x="129.8" y="101.6">60</text>
<text x="130.3" y="99.1">7</text>
<text x="152.7" y="96.5">34</text>
<text x="152.7" y="99.1">35</text>
<text x="152.7" y="101.6">36</text>
<text x="203.3" y="96.5">8</text>
<text x="242.7" y="101.6">9</text>
<text x="130.3" y="106.7">5</text>
<text x="153.2" y="106.7">8</text>
<text x="130.3" y="109.2">6</text>
<text x="152.7" y="111.8">10</text>
<text x="153.2" y="109.2">9</text>
<text x="129.8" y="114.3">14</text>
<text x="129.8" y="116.8">15</text>
<text x="129.8" y="119.4">16</text>
<text x="152.7" y="114.3">11</text>
<text x="152.7" y="116.8">24</text>
<text x="152.7" y="119.4">25</text>
<text x="203.3" y="119.4">1</text>
<text x="129.8" y="121.9">17</text>
<text x="129.8" y="124.5">20</text>
<text x="152.7" y="121.9">37</text>
<text x="152.7" y="124.5">38</text>
<text x="203.3" y="121.9">2</text>
<text x="203.3" y="124.5">3</text>
<text x="129.8" y="127">21</text>
<text x="129.8" y="129.5">22</text>
<text x="152.7" y="127">39</text>
<text x="152.7" y="129.5">40</text>
<text x="203.3" y="127">4</text>
<text x="203.3" y="129.5">5</text>
<text x="75.1" y="137.2">1</text>
<text x="84" y="137.2">2</text>
<text x="129.8" y="132.1">23</text>
<text x="129.8" y="134.6">41</text>
<text x="129.8" y="137.2">42</text>
<text x="152.7" y="132.1">51</text>
<text x="152.7" y="134.6">52</text>
<text x="152.7" y="137.2">53</text>
<text x="203.3" y="132.1">6</text>
<text x="203.3" y="134.6">7</text>
<text x="203.3" y="137.2">8</text>
<text x="75.1" y="139.7">3</text>
<text x="75.1" y="142.2">5</text>
<text x="84" y="139.7">4</text>
<text x="84" y="142.2">6</text>
<text x="129.8" y="139.7">43</text>
<text x="129.8" y="142.2">44</text>
<text x="153.2" y="139.7">2</text>
<text x="153.2" y="142.2">3</text>
<text x="242.7" y="142.2">9</text>
<text x="75.1" y="144.8">7</text>
<text x="75.1" y="147.3">9</text>
<text x="83.5" y="147.3">10</text>
<text x="84" y="144.8">8</text>
<text x="129.8" y="144.8">45</text>
<text x="129.8" y="147.3">46</text>
<text x="129.8" y="149.9">49</text>
<text x="152.7" y="149.9">54</text>
<text x="153.2" y="144.8">4</text>
<text x="129.8" y="152.4">50</text>
<text x="37.6" y="175.3">1</text>
<text x="37.6" y="179.1">2</text>
<text x="50.3" y="179.1">7</text>
<text x="50.3" y="176.5">8</text>
<text x="99.2" y="175.3">1</text>
<text x="99.2" y="177.8">3</text>
<text x="108.1" y="175.3">2</text>
<text x="108.1" y="177.8">4</text>
<text x="37.6" y="181.6">3</text>
<text x="37.6" y="185.4">4</text>
<text x="50.3" y="181.6">5</text>
<text x="50.3" y="184.1">6</text>
<text x="99.2" y="180.3">5</text>
<text x="99.2" y="182.9">7</text>
<text x="108.1" y="180.3">6</text>
<text x="108.1" y="182.9">8</text>
</g>
<g font-size=".9" fill="#0000c2">
<text x="115.6" y="75.3">connect directly to</text>
<text x="115.6" y="76.3">one of the VDD pins</text>
<text x="156.2" y="74">PB4 is JTRST, DO NOT CONNECT</text>
<text x="156.2" y="75">(Errata 2.1.4)</text>
</g>
</svg>
